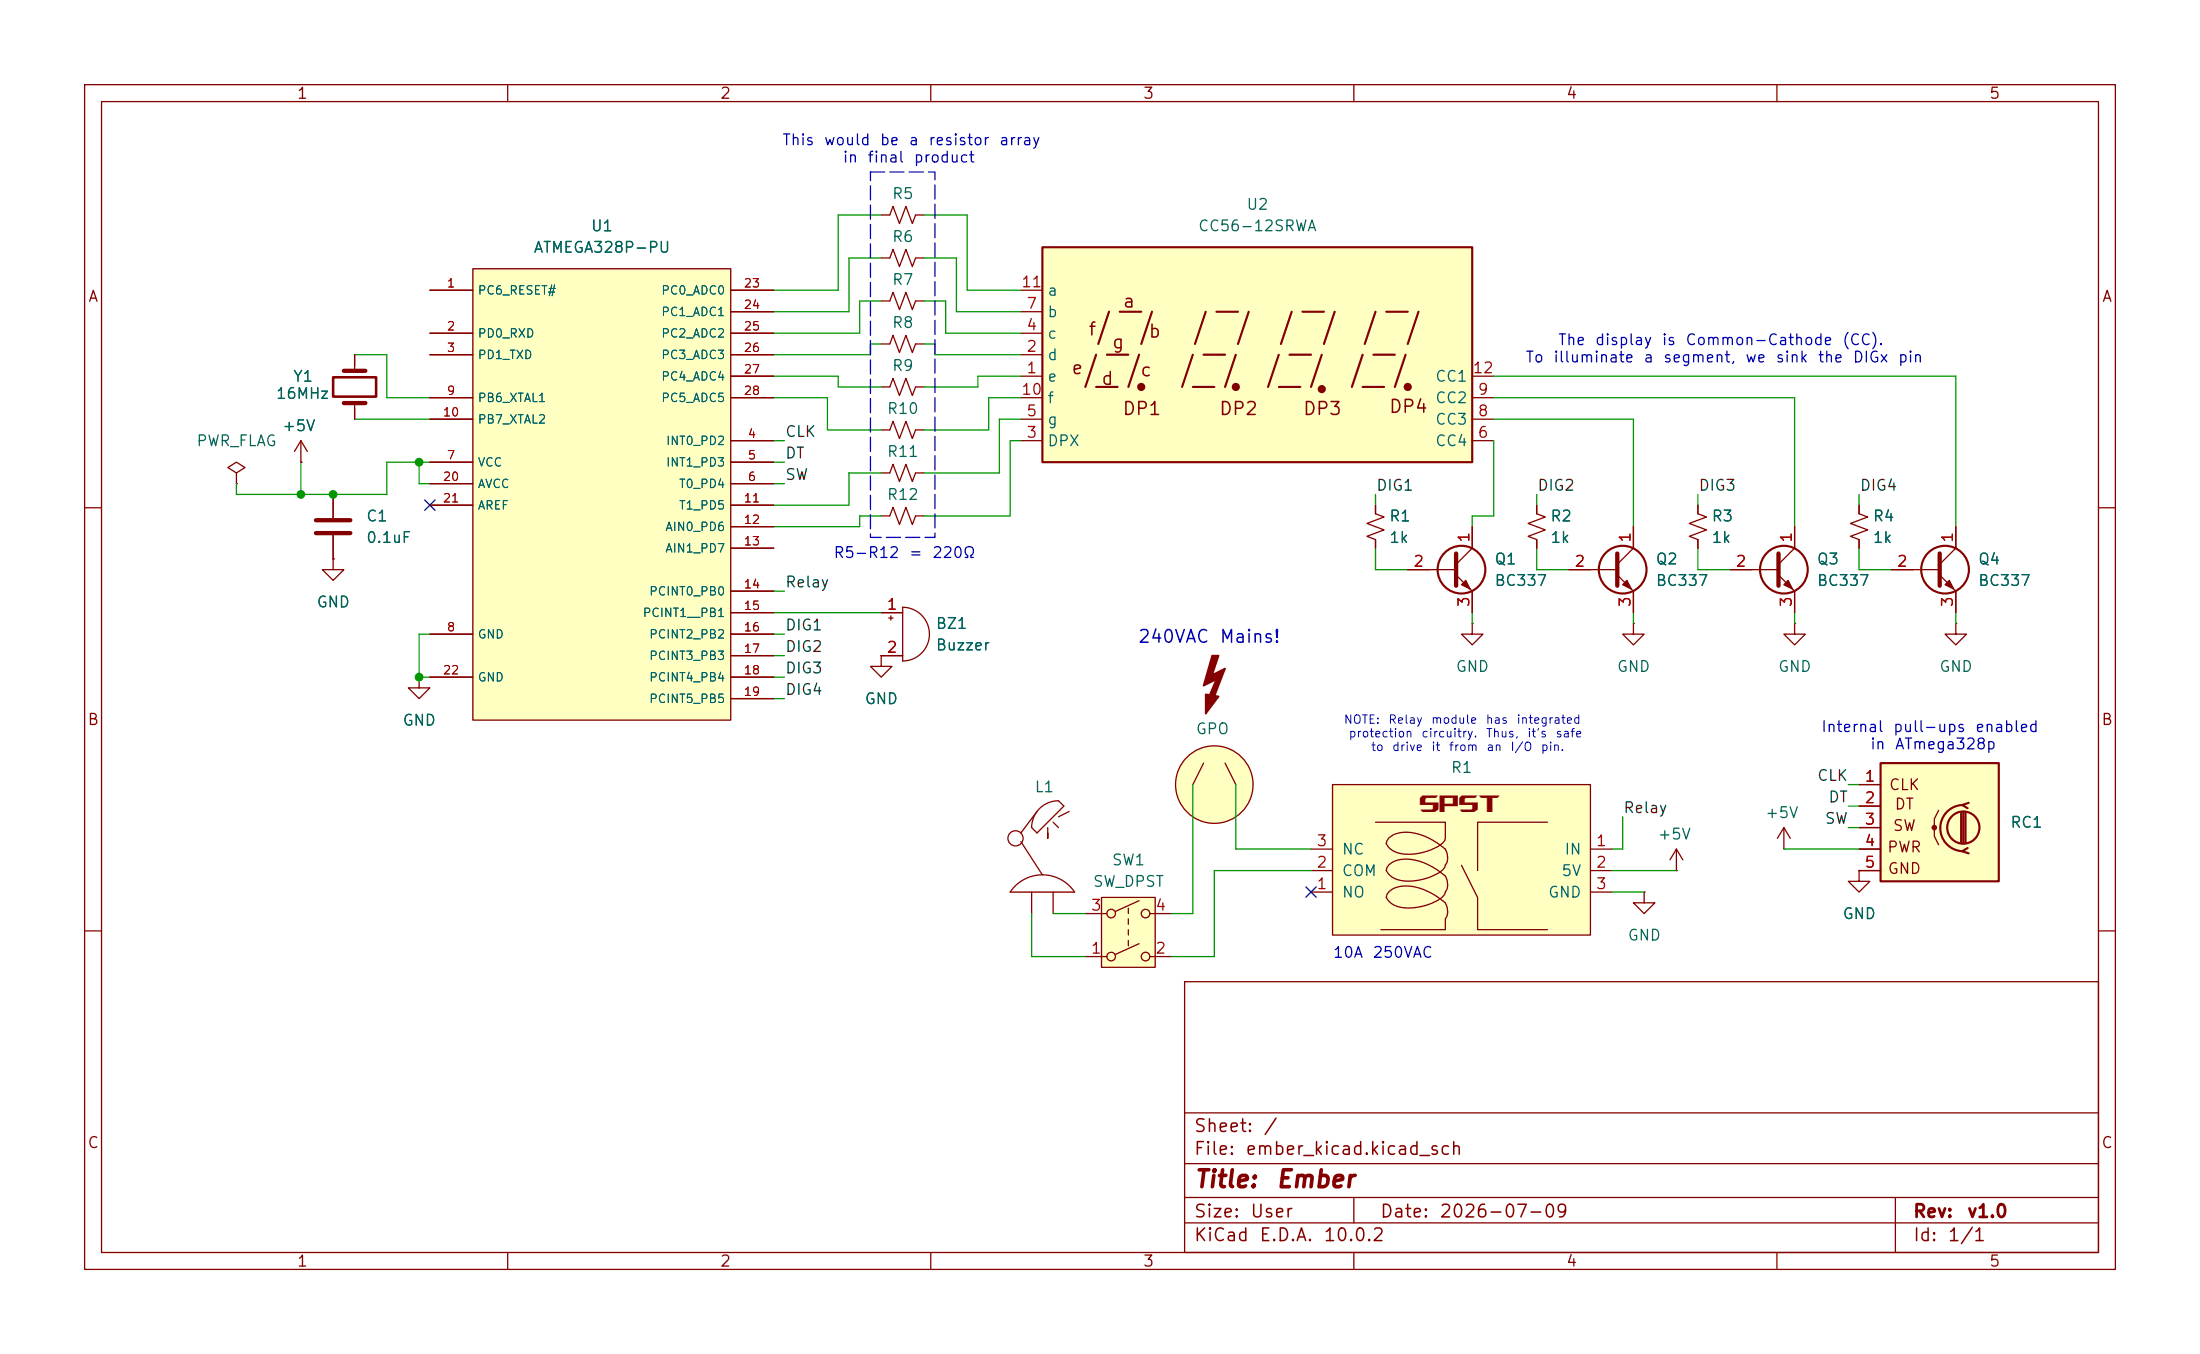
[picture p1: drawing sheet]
<svg xmlns="http://www.w3.org/2000/svg" width="260mm" height="160mm" viewBox="0 0 260 160" stroke-linecap="round" stroke-linejoin="round" font-family="sans-serif">
<g fill="none" stroke="#840000" stroke-width=".15">
<path d="M10 10h240v140h-240zM12 12h236v136h-236zM60 10v2M110 10v2M160 10v2M210 10v2M10 60h2M248 60h2M10 110h2M140 116h108v32h-108zM248 110h2M140 137.5h108"/>
<path d="M140 131.5h108M60 148v2M110 148v2M140 144.5h108M140 141.5h108M160 141.5v3M160 148v2M210 148v2M224 141.5v6.5"/>
</g>
<path d="M123.2 29.2h50.8v25.4h-50.8z" fill="#ffffc2"/>
<g fill="none" stroke="#840000" stroke-width=".25">
<path d="M123.2 29.2h50.8v25.4h-50.8zM131.1 36.8l-1.3 3.8M132.3 36.8h2.6M136.1 36.8l-1.2 3.8M142.5 36.8l-1.3 3.8M143.8 36.8h2.5M147.6 36.8l-1.3 3.8M152.7 36.8l-1.3 3.8M153.9 36.8h2.6M157.7 36.8l-1.2 3.8M162.6 36.8l-1.3 3.8M163.8 36.8h2.6"/>
<path d="M167.6 36.8l-1.2 3.8M129.5 41.9l-1.2 3.8M129.5 45.7h2.6M130.8 41.9h2.5M134.6 41.9l-1.3 3.8M141 45.7h2.5M141 41.9l-1.3 3.8M142.2 41.9h2.6M146 41.9l-1.2 3.8M151.1 45.7h2.6M151.1 41.9l-1.2 3.8M152.4 41.9h2.5"/>
<path d="M156.2 41.9l-1.3 3.8M161 45.7h2.6M161 41.9l-1.2 3.8M162.3 41.9h2.5M166.1 41.9l-1.3 3.8"/>
<circle cx="172.7" cy="67.3" r="2.82"/>
</g>
<g fill="#840000" stroke="#840000" stroke-width=".25">
<circle cx="134.9" cy="45.7" r=".36"/>
<circle cx="146" cy="45.7" r=".36"/>
<circle cx="156.2" cy="46" r=".36"/>
<circle cx="166.4" cy="45.7" r=".36"/>
</g>
<g fill="none" stroke="#840000" stroke-width=".15">
<path d="M104.1 30.5h1.1l.3-1 .8 2 .8-2 .7 2 .4-1h1M104.1 35.6h1.1l.3-1.1 .8 2.1 .8-2.1 .7 2.1 .4-1h1M120.6 39.4h2.6M120.6 36.8h2.6M120.6 34.3h2.6M41.9 41.9v1.9M41.9 47.6v1.9M120.6 44.5h2.6M120.6 41.9h2.6M120.6 52.1h2.6M120.6 49.5h2.6M120.6 47h2.6"/>
<path d="M174 44.5h2.5M174 52.1h2.5M174 49.5h2.5M174 47h2.5M104.1 77.5v1.2h1.3l-1.3 1.3-1.2-1.3h1.2M104.1 77.5h.1M104.1 72.4h2.6M104.1 77.5h2.6M105 73h.5M105.3 72.8v.5M106.7 71.8a3.2 3.2 0 0 1 3.1 3.1 3.2 3.2 0 0 1-3.1 3.2zM166.4 67.3h5.7"/>
<path d="M172.1 68l1.9 1.9v2.5M174 62.2v2.6l-1.9 1.9M193 73.7v1.2h1.3l-1.3 1.3-1.2-1.3h1.2M193 73.7h.1M49.5 80v1.3h1.3l-1.3 1.3-1.2-1.3h1.2M49.5 80h.1M120.6 99.4l2.6 4M122.6 95.9l-2 2.5M122.9 95.6a3.2 3.2 0 0 1 2.2-1l.6 .7-3.1 3.1-.7-.6a3.2 3.2 0 0 1 1-2.2zM123.8 97.8v1.3v-.7M124.5 97.2l.6 .6M126.4 95.9l-1.3 .6"/>
<path d="M120 104.6a4.6 4.6 0 0 1 7 .8h-7.6zM121.9 105.4v2.6M124.5 105.4v2.6"/>
<circle cx="120" cy="99.1" r=".9"/>
</g>
<path d="M40.6 47.6h2.6M40.6 43.8h2.6M172.1 65.4v3.8" fill="none" stroke="#840000" stroke-width=".51"/>
<path d="M173.2 68.6l.5 1-1-.5z" fill="#840000" stroke="#840000" stroke-width=".15"/>
<path d="M119.4 105.4h7.6" fill="none" stroke="#840000" stroke-width=".12"/>
<path d="M39.4 44.6h5v2.3h-5z" fill="none" stroke="#840000" stroke-width=".3"/>
<path d="M55.9 31.8h30.5v53.3h-30.5z" fill="#ffffc2"/>
<g fill="none" stroke="#840000" stroke-width=".15">
<path d="M50.8 34.3h5.1M50.8 39.4h5.1M55.9 31.8h30.5v53.3h-30.5zM86.4 34.3h5M86.4 39.4h5M86.4 36.8h5M50.8 41.9h5.1M50.8 54.6h5.1M50.8 57.2h5.1M50.8 47h5.1M50.8 49.5h5.1M50.8 59.7h5.1"/>
<path d="M86.4 41.9h5M86.4 52.1h5M86.4 54.6h5M86.4 57.2h5M86.4 47h5M86.4 59.7h5M86.4 44.5h5M39.4 66v1.3h1.2l-1.2 1.3-1.3-1.3h1.3M39.4 66h.1M50.8 74.9h5.1M86.4 74.9h5M86.4 62.2h5"/>
<path d="M86.4 64.8h5M86.4 69.9h5M86.4 72.4h5M86.4 77.5h5M50.8 80h5.1M86.4 80h5M86.4 82.6h5"/>
</g>
<path d="M130.2 106.1h6.3v8.2h-6.3z" fill="#ffffc2"/>
<g fill="none" stroke="#840000" stroke-width=".15">
<path d="M104.1 25.4h1.1l.3-1 .8 2 .8-2 .7 2 .4-1h1M27.9 55.9l1.1-.6-1.1-.7-1 .7 1 .6v1.3M27.9 57.2h.1M35.6 54.6h.1M35.6 52.1l-.8 1.2M35.6 52.1l.7 1.2M35.6 52.1v2.5M39.4 58.4v2.8M104.1 45.7h1.1l.3-1 .8 2 .8-2 .7 2 .4-1h1M104.1 50.8h1.1l.3-1 .8 2 .8-2 .7 2 .4-1h1M104.1 55.9h1.1l.3-1 .8 2 .8-2 .7 2 .4-1h1M104.1 40.6h1.1l.3-1 .8 2.1 .8-2.1 .7 2.1 .4-1.1h1"/>
<path d="M200.7 59.7v1l1 .4-2.1 .8 2.1 .7-2.1 .8 1.1 .4v1M219.7 59.7v1l1 .4-2 .8 2 .7-2 .8 1 .4v1M39.4 63.3v2.7M104.1 61h1.1l.3-1.1 .8 2.1 .8-2.1 .7 2.1 .4-1h1M174 73.7v1.2h1.3l-1.3 1.3-1.3-1.3h1.3M174 73.7h.1M185.4 67.3h5.7M191.1 68l1.9 1.9v2.5M193 62.2v2.6l-1.9 1.9M204.5 67.3h5.7M210.2 68l1.9 1.9v2.5M212.1 62.2v2.6l-1.9 1.9"/>
<path d="M142.2 90.2l-1.2 2.5M144.8 90.2l1.2 2.5M128.3 113h2.5M128.3 108h2.5M130.2 106.1h6.3v8.2h-6.3zM133.3 107.3v.7M133.3 108.6v.6M133.3 109.9v.6M133.3 111.1v.7M134.6 106.4l-2.8 1.3M134.6 111.5l-2.8 1.3M135.9 113h2.5"/>
<path d="M135.9 108h2.5"/>
<circle cx="143.5" cy="92.7" r="4.6"/>
<circle cx="131.3" cy="113" r=".51"/>
<circle cx="131.3" cy="108" r=".51"/>
<circle cx="135.4" cy="113" r=".51"/>
<circle cx="135.4" cy="108" r=".51"/>
</g>
<path d="M37.3 61.5h4.1M37.3 63h4.1M191.1 65.4v3.8M210.2 65.4v3.8" fill="none" stroke="#840000" stroke-width=".51"/>
<circle cx="143.5" cy="92.7" r="4.6" fill="#ffffc2" stroke="#ffffc2" stroke-width=".12"/>
<g fill="#840000" stroke="#840000" stroke-width=".2">
<path d="M143.3 77.5h.7l-.7 2.3 1.5-.8-1.3 3.3-.5-.3 .8-1.7-1.6 .7z"/>
<path d="M142.5 82l1.5 .3-1.5 2z"/>
</g>
<g fill="none" stroke="#840000" stroke-width=".25">
<circle cx="191.8" cy="67.3" r="2.82"/>
<circle cx="210.8" cy="67.3" r="2.82"/>
</g>
<g fill="#840000" stroke="#840000" stroke-width=".15">
<path d="M191.8 69.1l.5-.5 .5 1z"/>
<path d="M210.8 69.1l.5-.5 .5 1z"/>
</g>
<path d="M157.5 92.7h30.5v17.8h-30.5z" fill="#ffffc2"/>
<g fill="none" stroke="#840000" stroke-width=".15">
<path d="M157.5 92.7h30.5v17.8h-30.5zM162.6 97.2h8.2v1.9l-.1 .2a4.3 4.3 0 0 1-2.7 1.5 4.4 4.4 0 0 1-3.7-.5l-.5-.6a1.53 1.53 0 0 1 1.4-1.2 6 6 0 0 1 4.7 1.1l.9 .7a1.88 1.88 0 0 1 0 1.9l-.1 .3a4.3 4.3 0 0 1-2.7 1.4 4.4 4.4 0 0 1-3.7-.4l-.5-.6a1.53 1.53 0 0 1 1.4-1.3 6 6 0 0 1 4.7 1.2l.9 .7a1.88 1.88 0 0 1 0 1.9l-.1 .3a4.3 4.3 0 0 1-2.7 1.4 4.4 4.4 0 0 1-3.7-.5l-.5-.5a1.53 1.53 0 0 1 1.4-1.3 6 6 0 0 1 4.7 1.2l.9 .7a1.88 1.88 0 0 1 0 1.9v1.3h-7.6M182.9 97.2h-8.3v5.7M154.9 105.4h2.6M154.9 100.3h2.6M154.9 102.9h2.6M172.7 102.2l1.9 3.9v3.8h8.3M188 105.4h2.5M188 100.3h2.5M188 102.9h2.5M194.3 105.4v1.3h1.3l-1.3 1.3-1.3-1.3h1.3M194.3 105.4h.1"/>
<path d="M198.1 102.9h.1M198.1 100.3l-.7 1.3M198.1 100.3l.8 1.3M198.1 100.3v2.6M219.7 102.9v1.2h1.3l-1.3 1.3-1.3-1.3h1.3M219.7 102.9h.1"/>
</g>
<path d="M222.2 90.2h14v13.9h-14z" fill="#ffffc2"/>
<g fill="none" stroke="#840000" stroke-width=".25">
<path d="M222.2 90.2h14v13.9h-14zM231.8 96v3.6M232 95.1a2.73 2.73 0 0 0-2.7 2.8 2.73 2.73 0 0 0 2.7 2.7M232 96v3.6M232.3 96v3.6M232.7 94.9l-.8 .2 .6 .4M232.5 100.2l-.6 .4 .8 .2"/>
<circle cx="229.9" cy="67.3" r="2.82"/>
<circle cx="232" cy="97.8" r="1.9"/>
</g>
<g fill="none" stroke="#840000" stroke-width=".15">
<path d="M50.8 34.3h5.1M50.8 39.4h5.1M86.4 34.3h5M86.4 39.4h5M86.4 36.8h5M35.6 54.6h.1M39.4 58.4v2.8M41.9 41.9v1.3M41.9 48.3v1.2M50.8 41.9h5.1M50.8 54.6h5.1M50.8 57.2h5.1"/>
<path d="M50.8 47h5.1M50.8 49.5h5.1M50.8 59.7h5.1M86.4 41.9h5M86.4 52.1h5M86.4 54.6h5M86.4 57.2h5M86.4 47h5M86.4 59.7h5M86.4 44.5h5M162.6 59.7v1l1 .4-2.1 .8 2.1 .7-2.1 .8 1.1 .4v1M181.6 59.7v1l1 .4-2 .8 2 .7-2 .8 1 .4v1"/>
<path d="M200.7 59.7v1M219.7 59.7v1M39.4 66h.1M39.4 63.3v2.7M50.8 74.9h5.1M86.4 72.4h5M86.4 77.5h5M86.4 74.9h5M86.4 62.2h5M86.4 64.8h5M86.4 69.9h5M104.1 77.5h.1"/>
<path d="M104.1 72.4h2.6M104.1 77.5h2.6M166.4 67.3h2.5M174 62.2v2.6M174 69.9v2.5M185.4 67.3h2.6M193 62.2v2.6M193 69.9v2.5M200.7 63.8v1M204.5 67.3h2.5M212.1 73.7v1.2h1.3l-1.3 1.3-1.3-1.3h1.3M212.1 73.7h.1"/>
<path d="M212.1 62.2v2.6M212.1 69.9v2.5M219.7 63.8v1M223.5 67.3h5.7M229.2 68l1.9 1.9v2.5M231.1 73.7v1.2h1.3l-1.3 1.3-1.2-1.3h1.2M231.1 73.7h.1M231.1 62.2v2.6l-1.9 1.9M49.5 80h.1M50.8 80h5.1M86.4 80h5M86.4 82.6h5"/>
<path d="M210.8 97.8l-.7 1.3M210.8 97.8l.8 1.3M210.8 97.8v2.5M219.7 92.7h2.5M219.7 95.3h2.5M219.7 97.8h2.5M229.1 95.8l-.5 1v2l.5 1M210.8 100.3h.1M219.7 102.9h.1M219.7 100.3h2.5M219.7 102.9h2.5"/>
</g>
<g fill="#840000" stroke="#840000" stroke-width=".15">
<path d="M229.9 69.1l.5-.5 .5 1z"/>
<circle cx="228.6" cy="97.8" r=".25"/>
</g>
<path d="M229.2 65.4v3.8" fill="none" stroke="#840000" stroke-width=".51"/>
<g fill="none" stroke="#009600" stroke-width=".15">
<path d="M104.1 25.4h-5v8.9h-7.7M104.1 30.5h-3.8v6.3h-8.9M104.1 35.6h-2.5v3.8h-10.2M109.2 30.5h3.8v6.3h7.6M109.2 35.6h2.6v3.8h8.8M109.2 25.4h5.1v8.9h6.3M35.6 54.6v3.8M41.9 49.5h8.9M41.9 41.9h3.8v5.1h5.1M49.5 54.6v2.6h1.3M50.8 54.6h-5.1v3.8h-17.8v-1.2M91.4 47h6.4v3.8h6.3"/>
<path d="M91.4 52.1h1.3M91.4 44.5h7.7v1.2h5M91.4 57.2h1.3M91.4 54.6h1.3M104.1 55.9h-3.8v3.8h-8.9M104.1 40.6h-1.2v1.3h-11.5M109.2 40.6h1.3v1.3h10.1M120.6 49.5h-2.5v6.4h-8.9M120.6 52.1h-1.2v8.9h-10.2M120.6 47h-3.8v3.8h-7.6M120.6 44.5h-5v1.2h-6.4M162.6 58.4v1.3"/>
<path d="M176.5 52.1v8.9h-2.5v1.2M176.5 49.5h16.5v12.7M176.5 47h35.6v15.2M176.5 44.5h54.6v17.7M181.6 58.4v1.3M200.7 58.4v1.3M219.7 58.4v1.3M50.8 74.9h-1.3v5.1h1.3M91.4 74.9h1.3M91.4 77.5h1.3M91.4 72.4h12.7M91.4 69.9h1.3"/>
<path d="M104.1 61h-2.5v1.2h-10.2M162.6 64.8v2.5h3.8M174 72.4v1.3M181.6 64.8v2.5h3.8M193 72.4v1.3M200.7 64.8v2.5h3.8M212.1 72.4v1.3M219.7 64.8v2.5h3.8M231.1 72.4v1.3M91.4 80h1.3M91.4 82.6h1.3M141 92.7v15.3h-2.6"/>
<path d="M146 92.7v7.6h8.9M191.8 96.5v3.8h-1.3M218.4 95.3h1.3M218.4 97.8h1.3M218.4 92.7h1.3M121.9 108v5h6.4M124.5 108h3.8M154.9 102.9h-11.4v10.1h-5.1M190.5 102.9h7.6M190.5 105.4h3.8M210.8 100.3h8.9"/>
</g>
<path d="M50.2 59.1l1.2 1.2M51.4 59.1l-1.2 1.2M154.3 104.8l1.2 1.2M155.5 104.8l-1.2 1.2" fill="none" stroke="#000084" stroke-width=".15"/>
<path d="M102.9 20.3h7.6v43.2h-7.6z" fill="none" stroke="#0000c2" stroke-width=".15" stroke-dasharray="1.7 .6"/>
<g fill="#009600" stroke="#009600" stroke-width=".12">
<circle cx="39.4" cy="58.4" r=".46"/>
<circle cx="49.5" cy="54.6" r=".46"/>
<circle cx="49.5" cy="80" r=".46"/>
<circle cx="35.6" cy="58.4" r=".46"/>
</g>
<text font-size="2.8" fill="#840000" x="167.7" y="96">SPST</text>
<g font-size="2" fill="#840000">
<text x="141" y="140.8">Title:</text>
<text x="150.7" y="140.8">Ember</text>
</g>
<g font-size="1.5" fill="#840000">
<text x="128.5" y="40">f</text>
<text x="131.3" y="41.6">g</text>
<text x="132.6" y="36.7">a</text>
<text x="135.6" y="40.3">b</text>
<text x="126.5" y="44.6">e</text>
<text x="130" y="45.9">d</text>
<text x="134.7" y="44.9">c</text>
<text x="132.5" y="49.4">DP1</text>
<text x="144" y="49.4">DP2</text>
<text x="153.9" y="49.4">DP3</text>
<text x="164" y="49.2">DP4</text>
<text x="141" y="136.9">File:</text>
<text x="141" y="134.2">Sheet:</text>
<text x="147.1" y="136.9">ember_kicad.kicad_sch</text>
<text x="149.2" y="134.2">/</text>
<text x="141" y="147.1">KiCad</text>
<text x="141" y="144.3">Size:</text>
<text x="147.7" y="144.3">User</text>
<text x="148.7" y="147.1">E.D.A.</text>
<text x="156.3" y="147.1">10.0.2</text>
<text x="163" y="144.3">Date:</text>
<text x="170" y="144.3">2026-07-09</text>
<text x="226" y="144.3">Rev:</text>
<text x="226" y="147.1">Id:</text>
<text x="230.1" y="147.1">1/1</text>
<text x="232.4" y="144.3">v1.0</text>
</g>
<g font-size="1.5" fill="#0000c2">
<text x="134.4" y="76.3">240VAC</text>
<text x="144" y="76.3">Mains!</text>
</g>
<g font-size="1.3" fill="#840000">
<text x="35" y="12">1</text>
<text x="85" y="12">2</text>
<text x="135" y="12">3</text>
<text x="185" y="12">4</text>
<text x="235" y="12">5</text>
<text x="10.3" y="36">A</text>
<text x="248.3" y="36">A</text>
<text x="10.3" y="86">B</text>
<text x="248.3" y="86">B</text>
<text x="223.2" y="93.7">CLK</text>
<text x="223.8" y="96">DT</text>
<text x="222.9" y="101.1">PWR</text>
<text x="223.6" y="98.5">SW</text>
<text x="223" y="103.6">GND</text>
<text x="10.3" y="136">C</text>
<text x="248.3" y="136">C</text>
<text x="35" y="150">1</text>
<text x="85" y="150">2</text>
<text x="135" y="150">3</text>
<text x="185" y="150">4</text>
<text x="235" y="150">5</text>
</g>
<g font-size="1.3" fill="#0000c2">
<text x="92.4" y="17.5">This</text>
<text x="97.3" y="17.5">would</text>
<text x="103.9" y="17.5">be</text>
<text x="107.3" y="17.5">a</text>
<text x="109.6" y="17.5">resistor</text>
<text x="118" y="17.5">array</text>
<text x="99.5" y="19.5">in</text>
<text x="102.4" y="19.5">final</text>
<text x="107.9" y="19.5">product</text>
<text x="184" y="41.1">The</text>
<text x="188.4" y="41.1">display</text>
<text x="196.3" y="41.1">is</text>
<text x="199.1" y="41.1">Common-Cathode</text>
<text x="217.6" y="41.1">(CC).</text>
<text x="180.2" y="43.2">To</text>
<text x="183.5" y="43.2">illuminate</text>
<text x="194.1" y="43.2">a</text>
<text x="196.5" y="43.2">segment,</text>
<text x="206.2" y="43.2">we</text>
<text x="209.8" y="43.2">sink</text>
<text x="214.7" y="43.2">the</text>
<text x="218.9" y="43.2">DIGx</text>
<text x="224.2" y="43.2">pin</text>
<text x="98.4" y="66.3">R5-R12</text>
<text x="107.3" y="66.3">=</text>
<text x="110.1" y="66.3">220Ω</text>
<text x="215.2" y="86.8">Internal</text>
<text x="220.9" y="88.9">in</text>
<text x="223.6" y="86.8">pull-ups</text>
<text x="223.9" y="88.9">ATmega328p</text>
<text x="233.3" y="86.8">enabled</text>
<text x="157.4" y="113.5">10A</text>
<text x="162.1" y="113.5">250VAC</text>
</g>
<g font-size="1.3" fill="#006464">
<text x="105.3" y="23.8">R5</text>
<text x="69.7" y="27.6">U1</text>
<text x="105.3" y="28.9">R6</text>
<text x="141.5" y="27.6">CC56-12SRWA</text>
<text x="147.2" y="25.1">U2</text>
<text x="63" y="30.2">ATMEGA328P-PU</text>
<text x="105.3" y="34">R7</text>
<text x="123.7" y="35.3">a</text>
<text x="105.3" y="39.1">R8</text>
<text x="123.7" y="40.3">c</text>
<text x="123.7" y="37.8">b</text>
<text x="32.5" y="47.5">16MHz</text>
<text x="34.6" y="45.4">Y1</text>
<text x="105.3" y="44.2">R9</text>
<text x="123.7" y="45.4">e</text>
<text x="123.7" y="42.9">d</text>
<text x="123.7" y="48">f</text>
<text x="169.5" y="48">CC2</text>
<text x="169.5" y="45.4">CC1</text>
<text x="23.1" y="53">PWR_FLAG</text>
<text x="33.3" y="51.3">+5V</text>
<text x="104.7" y="49.2">R10</text>
<text x="123.7" y="53">DPX</text>
<text x="123.7" y="50.5">g</text>
<text x="169.5" y="53">CC4</text>
<text x="169.5" y="50.5">CC3</text>
<text x="104.7" y="59.4">R12</text>
<text x="104.7" y="54.3">R11</text>
<text x="43.2" y="61.9">C1</text>
<text x="43.2" y="64.5">0.1uF</text>
<text x="164.1" y="61.9">R1</text>
<text x="164.1" y="64.5">1k</text>
<text x="183.1" y="61.9">R2</text>
<text x="183.1" y="64.5">1k</text>
<text x="202.2" y="61.9">R3</text>
<text x="202.2" y="64.5">1k</text>
<text x="221.2" y="61.9">R4</text>
<text x="221.2" y="64.5">1k</text>
<text x="176.5" y="69.6">BC337</text>
<text x="176.5" y="67">Q1</text>
<text x="195.6" y="69.6">BC337</text>
<text x="195.6" y="67">Q2</text>
<text x="214.6" y="69.6">BC337</text>
<text x="214.6" y="67">Q3</text>
<text x="233.7" y="69.6">BC337</text>
<text x="233.7" y="67">Q4</text>
<text x="37.3" y="72.1">GND</text>
<text x="110.5" y="74.6">BZ1</text>
<text x="110.5" y="77.2">Buzzer</text>
<text x="102.1" y="83.5">GND</text>
<text x="172" y="79.7">GND</text>
<text x="191" y="79.7">GND</text>
<text x="210.1" y="79.7">GND</text>
<text x="229.1" y="79.7">GND</text>
<text x="47.5" y="86.1">GND</text>
<text x="141.2" y="87.1">GPO</text>
<text x="122.2" y="93.9">L1</text>
<text x="171.4" y="91.7">R1</text>
<text x="158.5" y="101.3">NC</text>
<text x="184.8" y="101.3">IN</text>
<text x="195.8" y="99.5">+5V</text>
<text x="208.5" y="97">+5V</text>
<text x="237.5" y="98.1">RC1</text>
<text x="129.1" y="105.1">SW_DPST</text>
<text x="131.3" y="102.6">SW1</text>
<text x="158.5" y="106.4">NO</text>
<text x="158.5" y="103.8">COM</text>
<text x="182.9" y="106.4">GND</text>
<text x="184.4" y="103.8">5V</text>
<text x="192.3" y="111.5">GND</text>
<text x="217.7" y="108.9">GND</text>
</g>
<g font-size="1.3" fill="#a90000">
<text x="120.6" y="34.3">11</text>
<text x="121.2" y="41.9">2</text>
<text x="121.2" y="39.3">4</text>
<text x="121.2" y="36.8">7</text>
<text x="120.6" y="47">10</text>
<text x="121.2" y="44.4">1</text>
<text x="173.9" y="44.4">12</text>
<text x="174.6" y="47">9</text>
<text x="121.2" y="52">3</text>
<text x="121.2" y="49.5">5</text>
<text x="174.6" y="52">6</text>
<text x="174.6" y="49.5">8</text>
<text x="174" y="64.2" transform="rotate(-90 174 64.2)">1</text>
<text x="193" y="64.2" transform="rotate(-90 193 64.2)">1</text>
<text x="212.1" y="64.2" transform="rotate(-90 212.1 64.2)">1</text>
<text x="231.1" y="64.2" transform="rotate(-90 231.1 64.2)">1</text>
<text x="166.9" y="67.3">2</text>
<text x="174" y="71.8" transform="rotate(-90 174 71.8)">3</text>
<text x="186" y="67.3">2</text>
<text x="193" y="71.8" transform="rotate(-90 193 71.8)">3</text>
<text x="205" y="67.3">2</text>
<text x="212.1" y="71.8" transform="rotate(-90 212.1 71.8)">3</text>
<text x="224.1" y="67.3">2</text>
<text x="231.1" y="71.8" transform="rotate(-90 231.1 71.8)">3</text>
<text x="104.7" y="72.4">1</text>
<text x="104.7" y="77.4">2</text>
<text x="220.3" y="92.7">1</text>
<text x="220.3" y="95.2">2</text>
<text x="155.5" y="100.3">3</text>
<text x="188.5" y="100.3">1</text>
<text x="220.3" y="97.8">3</text>
<text x="220.3" y="100.3">4</text>
<text x="128.8" y="107.9">3</text>
<text x="136.5" y="107.9">4</text>
<text x="155.5" y="105.4">1</text>
<text x="155.5" y="102.8">2</text>
<text x="188.5" y="102.8">2</text>
<text x="188.5" y="105.4">3</text>
<text x="220.3" y="102.8">5</text>
<text x="128.8" y="113">1</text>
<text x="136.5" y="113">2</text>
</g>
<g font-size="1.3" fill="#0f0f0f">
<text x="92.7" y="52">CLK</text>
<text x="92.7" y="54.5">DT</text>
<text x="92.7" y="57">SW</text>
<text x="162.6" y="58.3">DIG1</text>
<text x="181.6" y="58.3">DIG2</text>
<text x="200.7" y="58.3">DIG3</text>
<text x="219.7" y="58.3">DIG4</text>
<text x="92.7" y="69.7">Relay</text>
<text x="92.7" y="77.4">DIG2</text>
<text x="92.7" y="74.8">DIG1</text>
<text x="92.7" y="82.4">DIG4</text>
<text x="92.7" y="79.9">DIG3</text>
<text x="214.7" y="92.6">CLK</text>
<text x="216" y="95.1">DT</text>
<text x="191.8" y="96.4">Relay</text>
<text x="215.6" y="97.7">SW</text>
</g>
<g font-size="1" fill="#a90000">
<text x="52.7" y="34.2">1</text>
<text x="87.8" y="34.2">23</text>
<text x="52.7" y="39.3">2</text>
<text x="52.7" y="41.8">3</text>
<text x="87.8" y="36.8">24</text>
<text x="87.8" y="39.3">25</text>
<text x="87.8" y="41.8">26</text>
<text x="52.7" y="46.9">9</text>
<text x="87.8" y="44.4">27</text>
<text x="87.8" y="46.9">28</text>
<text x="52.3" y="49.5">10</text>
<text x="88.3" y="52">4</text>
<text x="52.3" y="57.1">20</text>
<text x="52.3" y="59.6">21</text>
<text x="52.7" y="54.5">7</text>
<text x="87.8" y="59.6">11</text>
<text x="88.3" y="54.5">5</text>
<text x="88.3" y="57.1">6</text>
<text x="87.8" y="62.2">12</text>
<text x="87.8" y="64.7">13</text>
<text x="87.8" y="69.8">14</text>
<text x="52.7" y="74.9">8</text>
<text x="87.8" y="72.3">15</text>
<text x="87.8" y="74.9">16</text>
<text x="87.8" y="77.4">17</text>
<text x="52.3" y="79.9">22</text>
<text x="87.8" y="79.9">18</text>
<text x="87.8" y="82.5">19</text>
</g>
<g font-size="1" fill="#006464">
<text x="56.4" y="35.1">PC6_RESET#</text>
<text x="78.1" y="35.1">PC0_ADC0</text>
<text x="56.4" y="40.1">PD0_RXD</text>
<text x="78.1" y="37.6">PC1_ADC1</text>
<text x="78.1" y="40.1">PC2_ADC2</text>
<text x="56.4" y="42.7">PD1_TXD</text>
<text x="56.4" y="47.8">PB6_XTAL1</text>
<text x="78.1" y="42.7">PC3_ADC3</text>
<text x="78.1" y="45.2">PC4_ADC4</text>
<text x="78.1" y="47.8">PC5_ADC5</text>
<text x="56.4" y="50.3">PB7_XTAL2</text>
<text x="78.6" y="52.8">INT0_PD2</text>
<text x="56.4" y="55.4">VCC</text>
<text x="56.4" y="57.9">AVCC</text>
<text x="78.6" y="55.4">INT1_PD3</text>
<text x="80.2" y="57.9">T0_PD4</text>
<text x="56.4" y="60.5">AREF</text>
<text x="78.5" y="63">AIN0_PD6</text>
<text x="78.5" y="65.5">AIN1_PD7</text>
<text x="80.2" y="60.5">T1_PD5</text>
<text x="76.6" y="70.6">PCINT0_PB0</text>
<text x="56.4" y="75.7">GND</text>
<text x="75.9" y="73.2">PCINT1__PB1</text>
<text x="76.6" y="75.7">PCINT2_PB2</text>
<text x="56.4" y="80.8">GND</text>
<text x="76.6" y="78.2">PCINT3_PB3</text>
<text x="76.6" y="80.8">PCINT4_PB4</text>
<text x="76.6" y="83.3">PCINT5_PB5</text>
</g>
<g font-size="1" fill="#0000c2">
<text x="158.7" y="85.8">NOTE:</text>
<text x="159.3" y="87.4">protection</text>
<text x="161.9" y="89">to</text>
<text x="164" y="85.8">Relay</text>
<text x="164.4" y="89">drive</text>
<text x="167.9" y="87.4">circuitry.</text>
<text x="169.1" y="85.8">module</text>
<text x="169.1" y="89">it</text>
<text x="171.1" y="89">from</text>
<text x="175.5" y="85.8">has</text>
<text x="175.5" y="87.4">Thus,</text>
<text x="175.6" y="89">an</text>
<text x="178.4" y="89">I/O</text>
<text x="179.1" y="85.8">integrated</text>
<text x="180.4" y="87.4">it's</text>
<text x="182" y="89">pin.</text>
<text x="183.8" y="87.4">safe</text>
</g>
</svg>
